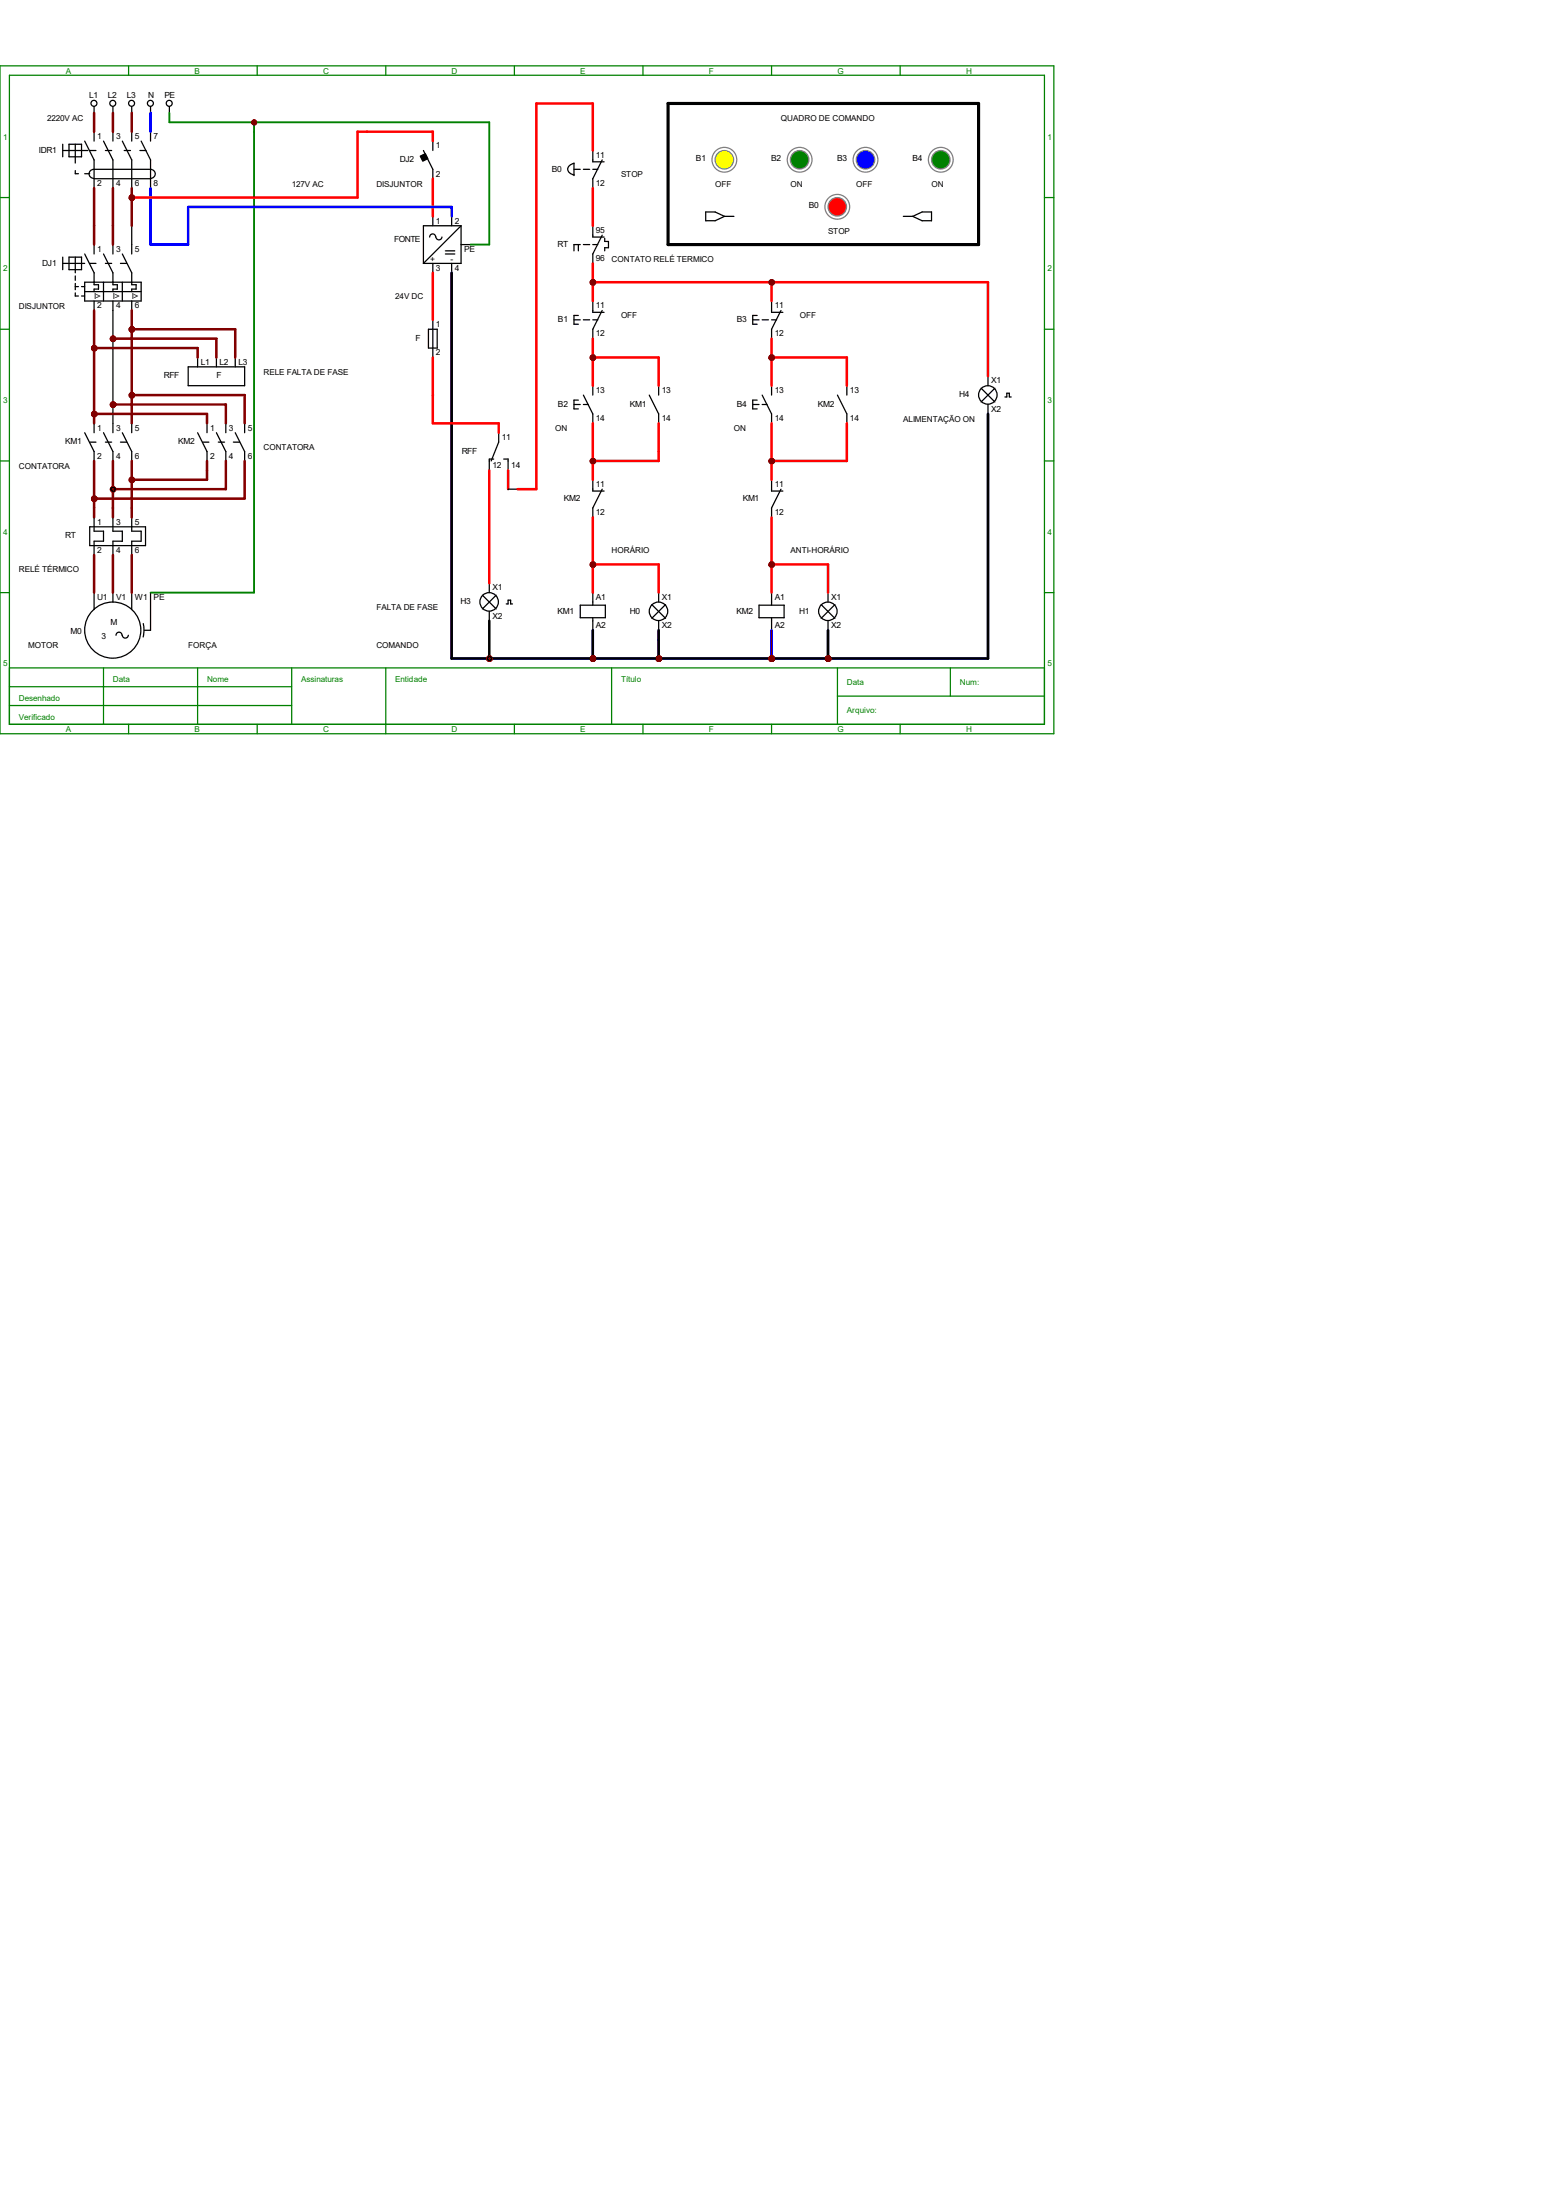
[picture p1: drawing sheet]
<svg xmlns="http://www.w3.org/2000/svg" width="210mm" height="297mm" viewBox="0 0 210 297" stroke-linecap="round" stroke-linejoin="round" font-family="sans-serif">
<g fill="none" stroke="#008000" stroke-width=".17">
<path d="M0 8.9h142.2v90.2h-142.2zM1.3 10.2h139.7v87.6h-139.7zM17.4 8.9v1.3M34.7 8.9v1.3M52.1 8.9v1.3M69.4 8.9v1.3M86.8 8.9v1.3M104.1 8.9v1.3M121.5 8.9v1.3M0 26.7h1.3M141 26.7h1.2M0 44.4h1.3"/>
<path d="M141 44.4h1.2M0 62.2h1.3M141 62.2h1.2M0 80h1.3M1.3 90.2h139.7M1.3 92.7h38.1M1.3 95.2h38.1M14 90.2v7.6M17.4 97.8v1.3M26.7 90.2v7.6M34.7 97.8v1.3M39.4 90.2v7.6"/>
<path d="M52.1 90.2v8.9M69.4 97.8v1.3M82.5 90.2v7.6M86.8 97.8v1.3M104.1 97.8v1.3M113 94h28M113 90.2v7.6M121.5 97.8v1.3M128.3 90.2v3.8M141 80h1.2"/>
</g>
<g fill="none" stroke="#000" stroke-width=".17">
<path d="M8.5 19.5v1.7M9.3 19.5h1.7v1.7h-1.7zM10.2 19.5v2.5M11.4 19l1.3 2.6v3.8M12.7 14.4v.8M12.7 17.8v1.2M14 19l1.2 2.6v3.8M15.2 14.4v.8M15.2 17.8v1.2M16.5 19l1.3 2.6v3.8M17.8 14.4v.8M17.8 17.8v1.2"/>
<path d="M19 19l1.3 2.6v3.8M20.3 14.4v.8M20.3 17.8v1.2M22.9 14.4v.8M8.5 34.7v1.7M8.5 20.3h3.4M8.5 35.6h2.9M9.3 34.7h1.7v1.7h-1.7zM10.2 23v.5h.4M10.2 34.7v2.1M10.2 37.3v.5M10.2 38.3v.8"/>
<path d="M10.2 39.5v.5h.4M10.2 38.7h.4M11 38.7h.4M11 40h.4M11.4 34.3l1.3 2.5v1.6h.6v.6h-.6v.4M11.4 23.5h.7M11.4 38.1h7.6v2.5h-7.6zM11.4 39.4h7.6M12.1 20.3h.9M12.1 35.6h.9M12.7 24.1a.62 .62 0 0 1-.7-.6 .62 .62 0 0 1 .7-.6h7.6a.61 .61 0 0 1 .7 .6 .61 .61 0 0 1-.7 .6M12.7 33v1.3"/>
<path d="M12.7 24.1h7.6M14 34.3l1.2 2.5v1.6h.6v.6h-.6v.4M14 38.1v2.5M14.2 20.3h.9M14.2 35.6h.9M15.2 33v1.3M16.3 35.6h.8M16.5 34.3l1.3 2.5v1.6h.6v.6h-.6v.4M16.5 38.1v2.5M16.8 20.3h.8M17.8 33v1.3M18.9 20.3h.8"/>
<path d="M11.4 58.4l1.3 2.6v1.2M12.1 59.7h.9M12.7 40.6v1.3M12.7 57.1v1.3M14 58.4l1.2 2.6v1.2M14.2 59.7h.9M15.2 40.6v1.3M15.2 57.1v1.3M16.3 59.7h.8M16.5 58.4l1.3 2.6v1.2M17.8 40.6v1.3M17.8 57.1v1.3"/>
<path d="M26.7 58.4l1.2 2.6v1.2M27.3 59.7h.9M27.9 57.1v1.3M29.2 58.4l1.3 2.6v1.2M29.5 59.7h.8M30.5 57.1v1.3M31.5 59.7h.8M31.7 58.4l1.3 2.6v1.2M33 57.1v1.3M12.1 71.1h7.5v2.6h-7.5zM12.7 69.8v1.9h1.3v1.4h-1.3v1.8M15.2 69.8v1.9h1.3v1.4h-1.3v1.8"/>
<path d="M17.8 69.8v1.9h1.2v1.4h-1.2v1.8M12.7 80v2.3M15.2 80v1.3M16.5 85.8a.4 .4 0 0 0-.4-.5 .4 .4 0 0 0-.4 .5M17.3 85.8a.4 .4 0 0 1-.4 .3 .4 .4 0 0 1-.4-.3M17.8 80v2.3M19.3 84.2l.1 .9-.1 .9M20.3 80v5.1h-.8"/>
<circle cx="12.7" cy="13.9" r=".4"/>
<circle cx="15.2" cy="13.9" r=".4"/>
<circle cx="17.8" cy="13.9" r=".4"/>
<circle cx="20.3" cy="13.9" r=".4"/>
<circle cx="22.8" cy="13.9" r=".4"/>
<circle cx="15.2" cy="85.1" r="3.8"/>
</g>
<g fill="#f00" stroke="#800000" stroke-width=".17">
<circle cx="12.7" cy="55.9" r=".28"/>
<circle cx="15.3" cy="54.6" r=".28"/>
<circle cx="17.8" cy="53.4" r=".28"/>
<circle cx="17.8" cy="64.8" r=".28"/>
<circle cx="15.3" cy="66.1" r=".28"/>
<circle cx="12.7" cy="67.3" r=".28"/>
</g>
<path d="M25.4 49.5h7.6v2.6h-7.6zM26.7 48.3v1.2M29.2 48.3v1.2M31.7 48.3v1.2" fill="none" stroke="#000" stroke-width=".17"/>
<g fill="#f00" stroke="#800000" stroke-width=".17">
<circle cx="12.7" cy="47" r=".28"/>
<circle cx="15.3" cy="45.7" r=".28"/>
<circle cx="17.8" cy="44.5" r=".28"/>
</g>
<g fill="none" stroke="#000" stroke-width=".17">
<path d="M58.4 19v1.3M57.1 20.3l1.3 2.6v1.2M58.4 29.2v1.3M58.4 35.6v1.2M58.8 32a.4 .4 0 0 0-.4-.4 .4 .4 0 0 0-.4 .4M59.6 32a.4 .4 0 0 1-.4 .4 .4 .4 0 0 1-.4-.4M60.1 33.9h1.3M60.1 34.3h1.3M61 29.2v1.3M61 35.6v1.2M62.2 33h1.3M62.2 30.5h-5.1v5.1"/>
<path d="M62.2 30.5v5.1h-5.1M62.2 30.5l-5.1 5.1"/>
</g>
<path d="M56.7 21.1l.7-.4 .3 .7-.6 .4z" fill-rule="evenodd" fill="#000" stroke="#000" stroke-width=".17"/>
<circle cx="34.3" cy="16.5" r=".28" fill="#f00" stroke="#800000" stroke-width=".17"/>
<g fill="none" stroke="#000" stroke-width=".17">
<path d="M78.1 33v.9M78.3 33h-.8v.9M78.7 33h.9M80 30.5v1.5h1.5M80 33h.7M81.3 31.7l-1.3 2.6v1.3M81.6 32.2v.4h.5v.8h-.5v.5M77.5 43.2h.8M77.5 54.6h.8M78.1 42.6h-.6v1.2h.6M78.1 54h-.6v1.2h.6M78.7 53.3l1.3 2.6v1.2"/>
<path d="M78.7 43.2h.9M78.7 54.6h.7M80 40.6v1.6h1.5M80 52.1v1.2M80 43.2h.7M81.3 41.9l-1.3 2.5v1.3M87.6 53.3l1.3 2.6v1.2M88.9 52.1v1.2M101.6 43.2h.8M101.6 54.6h.8M102.2 42.6h-.6v1.2h.6M102.2 54h-.6v1.2h.6"/>
<path d="M102.9 43.2h.8M102.9 54.6h.6M102.9 53.3l1.2 2.6v1.2M104.1 40.6v1.6h1.6M104.1 43.2h.7M104.1 52.1v1.2M105.4 41.9l-1.3 2.5v1.3M113 53.3l1.3 2.6v1.2M114.3 52.1v1.2M132.4 52.4l1.9 1.9M133.3 50.8v1.3M133.3 54.6v1.3"/>
<path d="M134.3 52.4l-1.9 1.9M135.6 53.6h.3v-.5h.3v.5h.3M80 64.8v1.5h1.5M81.3 66l-1.3 2.6v1.2M104.1 64.8v1.5h1.6M105.4 66l-1.3 2.6v1.2M78.3 81.7h3.4v1.7h-3.4zM80 80v1.7M80 83.4v1.7M88 81.6l1.8 1.9M88.9 80v1.3M88.9 83.8v1.3"/>
<path d="M89.8 81.6l-1.8 1.9M102.4 81.7h3.4v1.7h-3.4zM104.1 80v1.7M104.1 83.4v1.7M110.8 81.6l1.9 1.9M111.8 80v1.3M111.8 83.8v1.3M112.7 81.6l-1.9 1.9"/>
<circle cx="133.3" cy="53.3" r="1.25"/>
<circle cx="88.9" cy="82.5" r="1.25"/>
<circle cx="111.7" cy="82.5" r="1.25"/>
</g>
<g fill="#f00" stroke="#800000" stroke-width=".17">
<circle cx="111.8" cy="88.9" r=".28"/>
<circle cx="104.2" cy="88.9" r=".28"/>
<circle cx="80" cy="88.9" r=".28"/>
<circle cx="88.9" cy="88.9" r=".28"/>
<circle cx="80" cy="76.2" r=".28"/>
<circle cx="104.2" cy="76.2" r=".28"/>
<circle cx="80" cy="38.1" r=".28"/>
</g>
<path d="M57.8 44.4h1.2v2.6h-1.2zM58.4 43.2v5.1" fill="none" stroke="#000" stroke-width=".17"/>
<g fill="#f00" stroke="#800000" stroke-width=".17">
<circle cx="80" cy="62.3" r=".28"/>
<circle cx="80" cy="48.3" r=".28"/>
<circle cx="104.2" cy="48.3" r=".28"/>
<circle cx="104.2" cy="62.3" r=".28"/>
<circle cx="17.8" cy="26.7" r=".28"/>
</g>
<g fill="none" stroke="#000" stroke-width=".17">
<path d="M67.3 58.4v1.3l-1 2.5M66 78.7v1.3M66.6 62h-.6v1.5M68 62h.6v1.5M65.1 80.3l1.9 1.9M66 82.5v1.3M67 80.3l-1.9 1.9M68.3 81.5h.3v-.5h.3v.5h.3"/>
<circle cx="66" cy="81.3" r="1.25"/>
</g>
<g fill="#f00" stroke="#800000" stroke-width=".17">
<circle cx="111.8" cy="88.9" r=".28"/>
<circle cx="104.2" cy="88.9" r=".28"/>
<circle cx="88.9" cy="88.9" r=".28"/>
<circle cx="80" cy="88.9" r=".28"/>
<circle cx="104.2" cy="38.1" r=".28"/>
<circle cx="66.1" cy="88.9" r=".28"/>
</g>
<circle cx="113" cy="27.9" r="1.67" fill="none" stroke="#808080" stroke-width=".17"/>
<circle cx="113" cy="27.9" r="1.25" fill="#f00" stroke="#808080" stroke-width=".17"/>
<circle cx="97.8" cy="21.6" r="1.67" fill="none" stroke="#808080" stroke-width=".17"/>
<circle cx="97.8" cy="21.6" r="1.25" fill="#ff0" stroke="#808080" stroke-width=".17"/>
<circle cx="107.9" cy="21.6" r="1.67" fill="none" stroke="#808080" stroke-width=".17"/>
<circle cx="107.9" cy="21.6" r="1.25" fill="#008000" stroke="#808080" stroke-width=".17"/>
<circle cx="116.8" cy="21.6" r="1.67" fill="none" stroke="#808080" stroke-width=".17"/>
<circle cx="116.8" cy="21.6" r="1.25" fill="#00f" stroke="#808080" stroke-width=".17"/>
<circle cx="127" cy="21.6" r="1.67" fill="none" stroke="#808080" stroke-width=".17"/>
<circle cx="127" cy="21.6" r="1.25" fill="#008000" stroke="#808080" stroke-width=".17"/>
<path d="M90.2 14h41.9v19h-41.9z" fill="none" stroke="#000" stroke-width=".42"/>
<path d="M77.5 22.9h.8M77.5 22v1.7M77.5 22.1a.85 .85 0 0 0-.8 1l.4 .4 .4 .1M78.7 22.9h.9M80 20.3v1.5h1.5M80 22.9h.7M81.3 21.6l-1.3 2.5v1.3M95.2 28.6h1.3l1.3 .6-1.3 .6h-1.3zM97.8 29.2h1.3M121.9 29.2h1.3M123.2 29.2l1.3-.6h1.2v1.2h-1.2z" fill="none" stroke="#000" stroke-width=".17"/>
<g fill="#f00" stroke="#800000" stroke-width=".34">
<circle cx="12.7" cy="55.9" r=".28"/>
<circle cx="15.3" cy="54.6" r=".28"/>
<circle cx="17.8" cy="53.4" r=".28"/>
<circle cx="17.8" cy="64.8" r=".28"/>
<circle cx="15.3" cy="66.1" r=".28"/>
<circle cx="12.7" cy="67.3" r=".28"/>
<circle cx="12.7" cy="47" r=".28"/>
<circle cx="15.3" cy="45.7" r=".28"/>
<circle cx="17.8" cy="44.5" r=".28"/>
<circle cx="111.8" cy="88.9" r=".28"/>
<circle cx="104.2" cy="88.9" r=".28"/>
<circle cx="80" cy="88.9" r=".28"/>
<circle cx="88.9" cy="88.9" r=".28"/>
<circle cx="80" cy="76.2" r=".28"/>
<circle cx="104.2" cy="76.2" r=".28"/>
<circle cx="80" cy="38.1" r=".28"/>
<circle cx="80" cy="62.3" r=".28"/>
<circle cx="80" cy="48.3" r=".28"/>
<circle cx="104.2" cy="48.3" r=".28"/>
<circle cx="104.2" cy="62.3" r=".28"/>
<circle cx="17.8" cy="26.7" r=".28"/>
<circle cx="104.2" cy="38.1" r=".28"/>
<circle cx="66.1" cy="88.9" r=".28"/>
</g>
<circle cx="34.3" cy="16.5" r=".28" fill="#f00" stroke="#800000" stroke-width=".25"/>
<g fill="#f00" stroke="#000" stroke-width=".17">
<circle cx="104.2" cy="88.9" r=".28"/>
<circle cx="88.9" cy="88.9" r=".28"/>
<circle cx="80" cy="88.9" r=".28"/>
<circle cx="104.2" cy="38.1" r=".28"/>
<circle cx="66.1" cy="88.9" r=".28"/>
</g>
<path d="M12.7 41.9v15.2M12.7 55.9h15.2v1.2M15.2 54.6h15.3v2.5M17.8 41.9v15.2M17.8 53.3h15.2v3.8M12.7 62.2v6.4M15.2 62.2v6.4M17.8 62.2v6.4M27.9 62.2v2.6h-10.1M30.5 62.2v3.8h-15.3" fill="none" stroke="#800000" stroke-width=".34"/>
<path d="M15.2 41.9v15.2" fill="none" stroke="#000" stroke-width=".17"/>
<g fill="#800000" stroke="#800000" stroke-width=".34">
<circle cx="12.7" cy="55.9" r=".28"/>
<circle cx="15.3" cy="54.6" r=".28"/>
<circle cx="17.8" cy="53.4" r=".28"/>
<circle cx="17.8" cy="64.8" r=".28"/>
</g>
<circle cx="15.3" cy="66.1" r=".28" fill="#800000" stroke="#000" stroke-width=".17"/>
<path d="M12.7 30.5v2.5M15.2 30.5v2.5M12.7 47h14v1.3M15.2 45.7h14v2.6M17.8 44.4h13.9v3.9M12.7 68.6v1.2M12.7 74.9v5.1M15.2 68.6v1.2M15.2 74.9v5.1M17.8 68.6v1.2M17.8 74.9v5.1M33 62.2v5.1h-20.3" fill="none" stroke="#800000" stroke-width=".34"/>
<g fill="#800000" stroke="#800000" stroke-width=".34">
<circle cx="12.7" cy="67.3" r=".28"/>
<circle cx="12.7" cy="47" r=".28"/>
<circle cx="15.3" cy="45.7" r=".28"/>
<circle cx="17.8" cy="44.5" r=".28"/>
</g>
<path d="M22.9 15.2v1.3h43.1v16.5h-2.5M34.3 16.5v63.5h-14" fill="none" stroke="#008000" stroke-width=".25"/>
<path d="M17.8 30.5v2.5" fill="none" stroke="#000" stroke-width=".17"/>
<path d="M58.4 17.8v1.2M58.4 24.1v5.1" fill="none" stroke="#f00" stroke-width=".34"/>
<path d="M61 27.9v1.3M61 36.8v52.1h72.3v-33M111.8 85.1v3.8" fill="none" stroke="#00f" stroke-width=".34"/>
<circle cx="34.3" cy="16.5" r=".28" fill="#800000" stroke="#800000" stroke-width=".25"/>
<circle cx="111.8" cy="88.9" r=".28" fill="#800000" stroke="#000" stroke-width=".17"/>
<path d="M20.3 15.2v2.6M20.3 25.4v7.6h5.1v-5.1h35.6M80 85.1v3.8M88.9 85.1v3.8M104.1 85.1v3.8" fill="none" stroke="#00f" stroke-width=".34"/>
<g fill="#800000" stroke="#800000" stroke-width=".34">
<circle cx="104.2" cy="88.9" r=".28"/>
<circle cx="80" cy="88.9" r=".28"/>
<circle cx="88.9" cy="88.9" r=".28"/>
<circle cx="80" cy="76.2" r=".28"/>
<circle cx="104.2" cy="76.2" r=".28"/>
<circle cx="80" cy="38.1" r=".28"/>
<circle cx="80" cy="62.3" r=".28"/>
<circle cx="80" cy="48.3" r=".28"/>
<circle cx="104.2" cy="48.3" r=".28"/>
<circle cx="104.2" cy="62.3" r=".28"/>
<circle cx="17.8" cy="26.7" r=".28"/>
<circle cx="111.8" cy="88.9" r=".28"/>
</g>
<g fill="none" stroke="#f00" stroke-width=".34">
<path d="M58.4 17.8h-10.1v8.9h-30.5M58.4 36.8v6.4M80 35.6v5M80 38.1h24.1v2.5M58.4 48.3v5M80 45.7v6.4M80 57.1v7.7M80 48.3h8.9v3.8M88.9 57.1v5.1h-8.9M104.1 45.7v6.4M104.1 57.1v7.7M104.1 48.3h10.2v3.8"/>
<path d="M114.3 57.1v5.1h-10.2M80 69.8v10.2M80 76.2h8.9v3.8M104.1 76.2h7.7v3.8M104.1 69.8v10.2"/>
</g>
<path d="M12.7 15.2v2.6M15.2 15.2v2.6M17.8 15.2v2.6M12.7 25.4v5.1M15.2 25.4v5.1M17.8 25.4v5.1" fill="none" stroke="#800000" stroke-width=".34"/>
<path d="M61 36.8v52.1h72.3v-33M88.9 85.1v3.8M111.8 85.1v3.8" fill="none" stroke="#000" stroke-width=".34"/>
<path d="M104.1 85.1v3.8" fill="none" stroke="#800000" stroke-width=".17"/>
<circle cx="88.9" cy="88.9" r=".28" fill="#800000" stroke="#000" stroke-width=".17"/>
<g fill="#800000" stroke="#800000" stroke-width=".34">
<circle cx="88.9" cy="88.9" r=".28"/>
<circle cx="80" cy="88.9" r=".28"/>
<circle cx="104.2" cy="38.1" r=".28"/>
<circle cx="66.1" cy="88.9" r=".28"/>
</g>
<path d="M66 83.8v5.1M80 85.1v3.8" fill="none" stroke="#000" stroke-width=".34"/>
<path d="M80 20.3v-6.3h-7.6v52h-2.6M80 25.4v5.1M104.1 38.1h29.2v12.7M58.4 53.3v3.8h8.9v1.3M66 63.5v15.2M68.6 63.5v2.5" fill="none" stroke="#f00" stroke-width=".34"/>
<path d="M68.6 66h1.2" fill="none" stroke="#000" stroke-width=".17"/>
<circle cx="66.1" cy="88.9" r=".28" fill="#800000" stroke="#000" stroke-width=".17"/>
<g font-size="1.1" fill="#008000">
<text x="8.9" y="9.9">A</text>
<text x="26.2" y="9.9">B</text>
<text x="43.6" y="9.9">C</text>
<text x="61" y="9.9">D</text>
<text x="78.3" y="9.9">E</text>
<text x="95.7" y="9.9">F</text>
<text x="113" y="9.9">G</text>
<text x="130.4" y="9.9">H</text>
<text x=".4" y="18.8">1</text>
<text x="141.4" y="18.8">1</text>
<text x=".4" y="36.6">2</text>
<text x="141.4" y="36.6">2</text>
<text x=".4" y="54.4">3</text>
<text x="141.4" y="54.4">3</text>
<text x=".4" y="72.2">4</text>
<text x="141.4" y="72.2">4</text>
<text x=".4" y="90">5</text>
<text x="141.4" y="90">5</text>
<text x="2.5" y="94.6">Desenhado</text>
<text x="15.2" y="92.1">Data</text>
<text x="27.9" y="92.1">Nome</text>
<text x="40.6" y="92.1">Assinaturas</text>
<text x="53.3" y="92.1">Entidade</text>
<text x="83.8" y="92.1">Título</text>
<text x="114.3" y="92.5">Data</text>
<text x="129.5" y="92.5">Num:</text>
<text x="2.5" y="97.2">Verificado</text>
<text x="8.9" y="98.8">A</text>
<text x="26.2" y="98.8">B</text>
<text x="43.6" y="98.8">C</text>
<text x="61" y="98.8">D</text>
<text x="78.3" y="98.8">E</text>
<text x="95.7" y="98.8">F</text>
<text x="113" y="98.8">G</text>
<text x="114.3" y="96.3">Arquivo:</text>
<text x="130.4" y="98.8">H</text>
</g>
<g font-size="1.1">
<text x="6.3" y="16.3">2220V AC</text>
<text x="12" y="13.3">L1</text>
<text x="14.6" y="13.3">L2</text>
<text x="17.1" y="13.3">L3</text>
<text x="20" y="13.3">N</text>
<text x="22.2" y="13.3">PE</text>
<text x="105.4" y="16.3">QUADRO DE COMANDO</text>
<text x="5.2" y="20.6">IDR1</text>
<text x="13.1" y="18.8">1</text>
<text x="15.7" y="18.8">3</text>
<text x="18.2" y="18.8">5</text>
<text x="20.7" y="18.8">7</text>
<text x="54" y="21.9">DJ2</text>
<text x="58.8" y="20">1</text>
<text x="58.8" y="23.8">2</text>
<text x="74.5" y="23.2">B0</text>
<text x="80.4" y="21.3">11</text>
<text x="83.8" y="23.9">STOP</text>
<text x="93.9" y="21.7">B1</text>
<text x="104.1" y="21.7">B2</text>
<text x="113" y="21.7">B3</text>
<text x="123.1" y="21.7">B4</text>
<text x="13.1" y="25.1">2</text>
<text x="15.7" y="25.1">4</text>
<text x="18.2" y="25.1">6</text>
<text x="20.7" y="25.1">8</text>
<text x="39.4" y="25.2">127V AC</text>
<text x="50.8" y="25.2">DISJUNTOR</text>
<text x="80.4" y="25.1">12</text>
<text x="96.5" y="25.2">OFF</text>
<text x="106.7" y="25.2">ON</text>
<text x="109.2" y="28.1">B0</text>
<text x="115.6" y="25.2">OFF</text>
<text x="125.7" y="25.2">ON</text>
<text x="5.7" y="35.9">DJ1</text>
<text x="13.1" y="34">1</text>
<text x="15.7" y="34">3</text>
<text x="18.2" y="34">5</text>
<text x="53.2" y="32.7">FONTE</text>
<text x="58.1" y="35.3">+</text>
<text x="58.8" y="30.2">1</text>
<text x="60.8" y="35.3">-</text>
<text x="61.4" y="30.2">2</text>
<text x="62.7" y="34">PE</text>
<text x="75.3" y="33.3">RT</text>
<text x="80.4" y="31.5">95</text>
<text x="80.4" y="35.3">96</text>
<text x="82.5" y="35.3">CONTATO RELÉ TERMICO</text>
<text x="111.8" y="31.5">STOP</text>
<text x="2.5" y="41.7">DISJUNTOR</text>
<text x="12.7" y="40.3">I&gt;</text>
<text x="13.1" y="41.6">2</text>
<text x="15.2" y="40.3">I&gt;</text>
<text x="15.7" y="41.6">4</text>
<text x="17.8" y="40.3">I&gt;</text>
<text x="18.2" y="41.6">6</text>
<text x="53.3" y="40.4">24V DC</text>
<text x="58.8" y="36.5">3</text>
<text x="61.4" y="36.5">4</text>
<text x="80.4" y="41.6">11</text>
<text x="104.6" y="41.6">11</text>
<text x="56.1" y="46">F</text>
<text x="58.8" y="44.2">1</text>
<text x="58.8" y="48">2</text>
<text x="75.3" y="43.5">B1</text>
<text x="80.4" y="45.4">12</text>
<text x="83.8" y="43">OFF</text>
<text x="99.4" y="43.5">B3</text>
<text x="104.6" y="45.4">12</text>
<text x="107.9" y="43">OFF</text>
<text x="22.1" y="51.1">RFF</text>
<text x="27.1" y="49.2">L1</text>
<text x="29.2" y="51.1">F</text>
<text x="29.6" y="49.2">L2</text>
<text x="32.2" y="49.2">L3</text>
<text x="35.6" y="50.6">RELE FALTA DE FASE</text>
<text x="80.4" y="53">13</text>
<text x="89.3" y="53">13</text>
<text x="104.6" y="53">13</text>
<text x="114.7" y="53">13</text>
<text x="129.5" y="53.6">H4</text>
<text x="133.8" y="51.8">X1</text>
<text x="8.8" y="60">KM1</text>
<text x="13.1" y="58.1">1</text>
<text x="15.7" y="58.1">3</text>
<text x="18.2" y="58.1">5</text>
<text x="24" y="60">KM2</text>
<text x="28.4" y="58.1">1</text>
<text x="30.9" y="58.1">3</text>
<text x="33.4" y="58.1">5</text>
<text x="67.7" y="59.4">11</text>
<text x="74.9" y="58.2">ON</text>
<text x="75.3" y="54.9">B2</text>
<text x="80.4" y="56.9">14</text>
<text x="85" y="54.9">KM1</text>
<text x="89.3" y="56.9">14</text>
<text x="99.1" y="58.2">ON</text>
<text x="99.4" y="54.9">B4</text>
<text x="104.6" y="56.9">14</text>
<text x="110.4" y="54.9">KM2</text>
<text x="114.7" y="56.9">14</text>
<text x="121.9" y="56.9">ALIMENTAÇÃO ON</text>
<text x="133.8" y="55.6">X2</text>
<text x="2.5" y="63.3">CONTATORA</text>
<text x="13.1" y="61.9">2</text>
<text x="15.7" y="61.9">4</text>
<text x="18.2" y="61.9">6</text>
<text x="28.4" y="61.9">2</text>
<text x="30.9" y="61.9">4</text>
<text x="33.4" y="61.9">6</text>
<text x="35.6" y="60.7">CONTATORA</text>
<text x="62.3" y="61.3">RFF</text>
<text x="66.5" y="63.2">12</text>
<text x="69" y="63.2">14</text>
<text x="80.4" y="65.7">11</text>
<text x="104.6" y="65.7">11</text>
<text x="13.1" y="70.8">1</text>
<text x="15.7" y="70.8">3</text>
<text x="18.2" y="70.8">5</text>
<text x="76.1" y="67.6">KM2</text>
<text x="80.4" y="69.6">12</text>
<text x="100.2" y="67.6">KM1</text>
<text x="104.6" y="69.6">12</text>
<text x="2.5" y="77.3">RELÉ TÉRMICO</text>
<text x="8.8" y="72.7">RT</text>
<text x="13.1" y="74.6">2</text>
<text x="15.7" y="74.6">4</text>
<text x="18.2" y="74.6">6</text>
<text x="82.5" y="74.7">HORÁRIO</text>
<text x="106.7" y="74.7">ANTI-HORÁRIO</text>
<text x="13.1" y="81">U1</text>
<text x="15.7" y="81">V1</text>
<text x="18.2" y="81">W1</text>
<text x="20.7" y="81">PE</text>
<text x="50.8" y="82.3">FALTA DE FASE</text>
<text x="62.1" y="81.6">H3</text>
<text x="66.5" y="79.7">X1</text>
<text x="66.5" y="83.5">X2</text>
<text x="75.3" y="82.8">KM1</text>
<text x="80.4" y="81">A1</text>
<text x="85" y="82.8">H0</text>
<text x="89.3" y="81">X1</text>
<text x="99.4" y="82.8">KM2</text>
<text x="104.6" y="81">A1</text>
<text x="107.9" y="82.8">H1</text>
<text x="112.2" y="81">X1</text>
<text x="3.8" y="87.4">MOTOR</text>
<text x="9.5" y="85.6">M0</text>
<text x="13.7" y="86.2">3</text>
<text x="14.9" y="84.4">M</text>
<text x="25.4" y="87.4">FORÇA</text>
<text x="50.8" y="87.4">COMANDO</text>
<text x="80.4" y="84.8">A2</text>
<text x="89.3" y="84.8">X2</text>
<text x="104.6" y="84.8">A2</text>
<text x="112.2" y="84.8">X2</text>
</g>
</svg>
